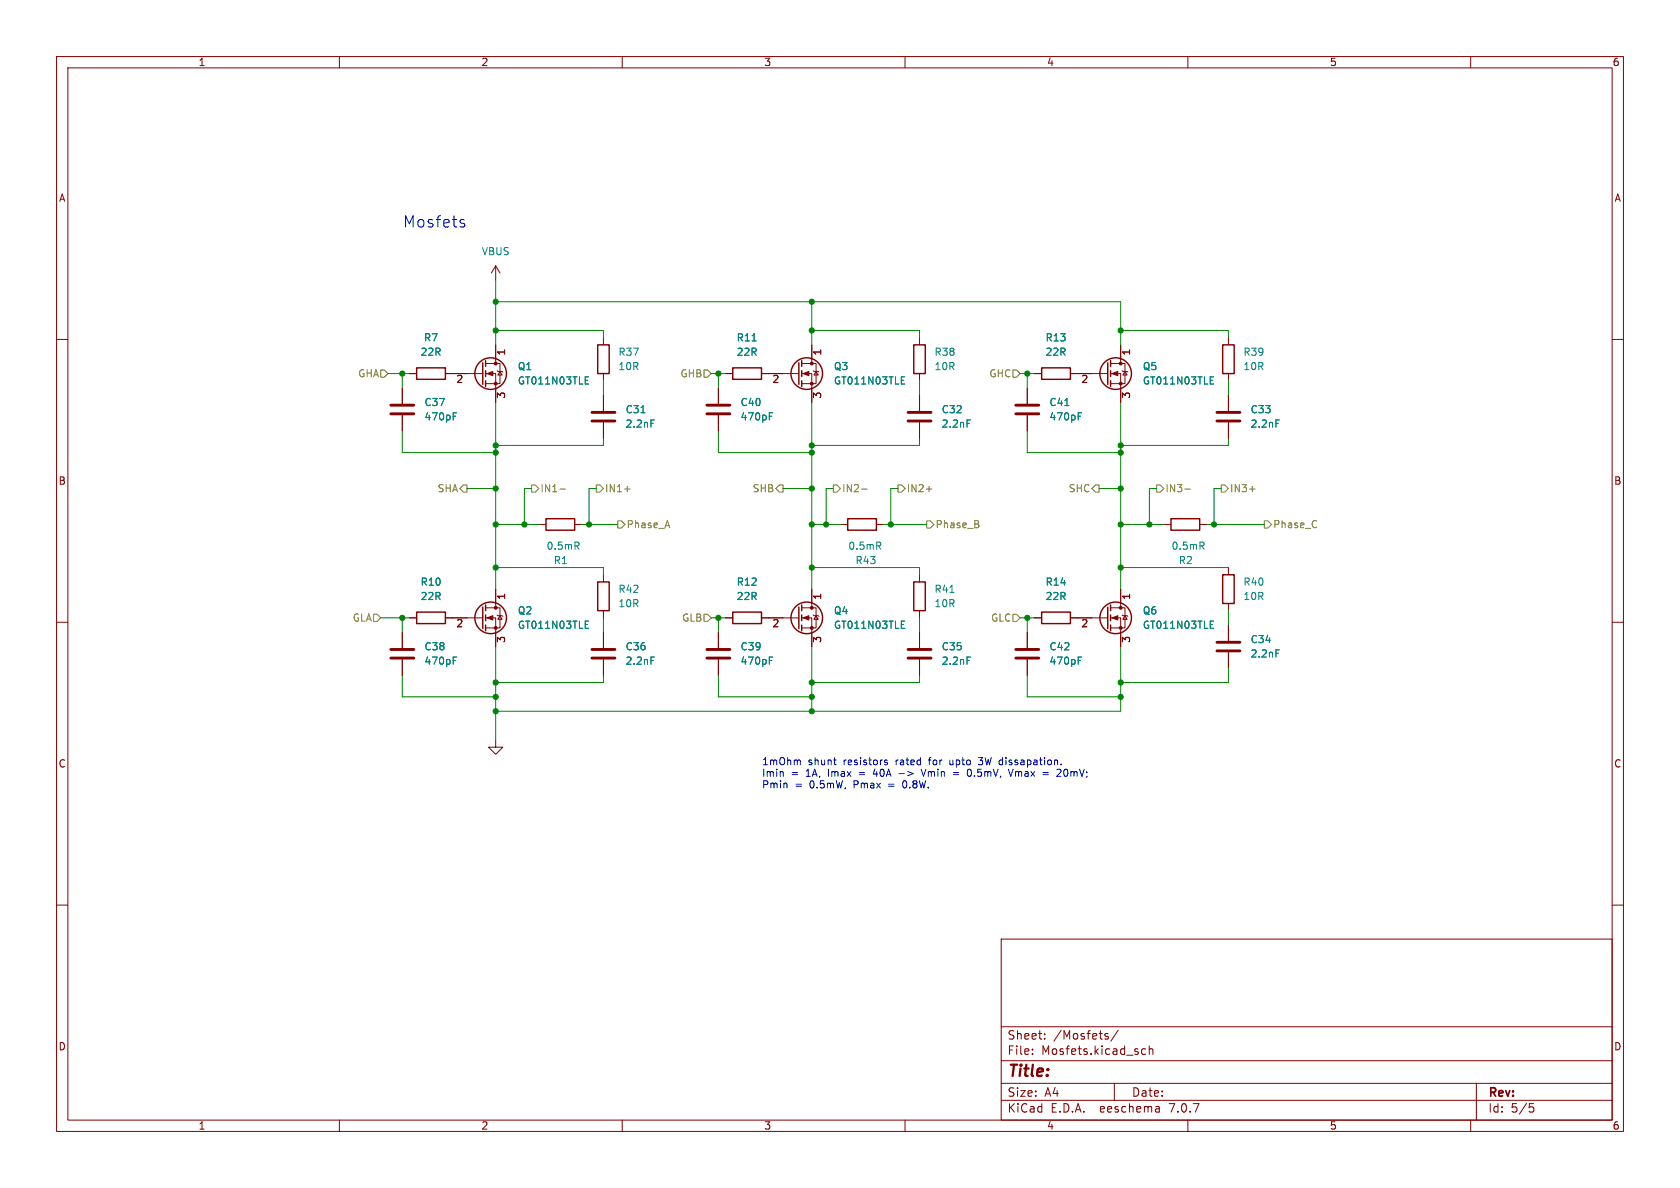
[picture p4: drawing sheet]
<svg xmlns="http://www.w3.org/2000/svg" width="297mm" height="210mm" viewBox="0 0 297 210" stroke-linecap="round" stroke-linejoin="round" font-family="sans-serif">
<g fill="none" stroke="#840000" stroke-width=".18">
<path d="M10 10h277v190h-277zM12 12h273v186h-273zM60 10v2M110 10v2M160 10v2M210 10v2M260 10v2M10 60h2M87.6 47v2.5M87.6 47l-.7 1.3M87.6 47l.8 1.3M106.7 59.7v1.3"/>
<path d="M162.6 59.7v1.3M217.2 59.7v1.3M285 60h2M71.1 68.6v2.8M71.1 73.4v2.8M72.4 66h1.3M78.7 66h6.6M85.9 66h1.7v5.1M85.9 64.3h2.5v3.5h-2.5M87.6 61v3.3M87.9 65.5l.1 .2h.8l.1 .1M88.4 65.7l.4 .6h-.8z"/>
<path d="M106.7 66v1.3M106.7 69.9v2.7M106.7 74.7v2.8M127 68.6v2.8M127 73.4v2.8M128.3 66h1.2M134.6 66h6.6M141.7 66h1.8v5.1M141.7 64.3h2.6v3.5h-2.6M143.5 61v3.3M143.8 65.5l.1 .2h.8l.1 .1M144.3 65.7l.4 .6h-.8z"/>
<path d="M162.6 66v1.3M162.6 69.9v2.7M162.6 74.7v2.8M181.6 68.6v2.8M181.6 73.4v2.8M182.9 66h1.2M189.2 66h6.6M196.3 66h1.8v5.1M196.3 64.3h2.6v3.5h-2.6M198.1 61v3.3M198.4 65.5l.1 .2h.8l.1 .1M198.9 65.7l.4 .6h-.8z"/>
<path d="M217.2 66v1.3M217.2 69.9v2.7M217.2 74.7v2.8M95.2 92.7h1.3M101.6 92.7h1.3M148.6 92.7h1.3M154.9 92.7h1.3M205.7 92.7h1.3M212.1 92.7h1.3M10 110h2M71.1 111.8v2.8M71.1 116.6v2.8"/>
<path d="M72.4 109.2h1.3M78.7 109.2h6.6M85.9 109.2h1.7v5.1M85.9 107.4h2.5v3.6h-2.5M87.6 104.1v3.3M87.9 108.7l.1 .1h.8l.1 .2M88.4 108.8l.4 .7h-.8zM106.7 101.6v1.3M106.7 108v1.2M106.7 111.8v2.8M106.7 116.6v2.8M127 111.8v2.8"/>
<path d="M127 116.6v2.8M128.3 109.2h1.2M134.6 109.2h6.6M141.7 109.2h1.8v5.1M141.7 107.4h2.6v3.6h-2.6M143.5 104.1v3.3M143.8 108.7l.1 .1h.8l.1 .2M144.3 108.8l.4 .7h-.8zM162.6 101.6v1.3M162.6 108v1.2M162.6 111.8v2.8M162.6 116.6v2.8"/>
<path d="M181.6 111.8v2.8M181.6 116.6v2.8M182.9 109.2h1.2M189.2 109.2h6.6M196.3 109.2h1.8v5.1M196.3 107.4h2.6v3.6h-2.6M198.1 104.1v3.3M198.4 108.7l.1 .1h.8l.1 .2M198.9 108.8l.4 .7h-.8zM217.2 100.3v1.3M217.2 106.7v1.3M217.2 110.5v2.8"/>
<path d="M217.2 115.3v2.8M285 110h2M87.6 130.8v1.3h1.3l-1.3 1.3-1.2-1.3h1.2M10 160h2M285 160h2M177 166h108v32h-108zM60 198v2M110 198v2M160 198v2M177 194.5h108M177 191.5h108M177 187.5h108"/>
<path d="M177 181.5h108M182.5 186.3v.1M182.5 185.5v.1M184.7 183.6v.1M184.7 182.8v.1M195.4 183.1l.3 .1 .3 .2-.1 .2-.4 .1M195.4 182.8h.5M197 191.5v3M197.7 182.1l-1.3 2M201.8 186.1l.3 .3 .4-.1M202.5 185.5l-.4-.1-.3 .3M203.2 185.5l.2-.1 .3 .1 .1 .9"/>
<path d="M203.2 184.9v1.5M204.9 195.7l.1 .9M205 196.5l-.2 .1M205 196h-.2M210 198v2M260 198v2M261 191.5v6.5M270.4 195.1h.7M270.5 195.7h.4l.3 .3-.2 .5-.5 .1"/>
</g>
<g fill="none" stroke="#840000" stroke-width=".51">
<path d="M69.1 73.2h4.1M69.1 71.6h4.1M104.6 74.4h4.1M104.6 72.9h4.1M125 73.2h4M125 71.6h4M160.5 74.4h4.1M160.5 72.9h4.1M179.6 73.2h4M179.6 71.6h4M215.1 74.4h4.1M215.1 72.9h4.1"/>
<path d="M69.1 116.3h4.1M69.1 114.8h4.1M104.6 116.3h4.1M104.6 114.8h4.1M125 116.3h4M125 114.8h4M160.5 116.3h4.1M160.5 114.8h4.1M179.6 116.3h4M179.6 114.8h4M215.1 115.1h4.1M215.1 113.5h4.1"/>
</g>
<g fill="none" stroke="#008484" stroke-width=".18">
<path d="M80.1 73.6h.4M80.1 73h.6M103.5 67.2h.4M103.5 67.9h.6M103.5 66.6h.6M113.3 73h.7M115.1 74.2h.6M133 60.3h.7M136 73.6h.4M136 73h.6M159.3 67.2h.5M159.3 67.9h.6"/>
<path d="M159.3 66.6h.6M171 74.2h.6M188.3 71.7h.7M190.6 73.6h.4M190.6 73h.6M214 67.2h.4M214 67.9h.6M214 66.6h.6M225.6 74.2h.6M102 96.5l.4 .6M102.3 95.9l.1 .2-.1 .3M155.3 96.5l.4 .6"/>
<path d="M155.6 95.9l.1 .2-.1 .3M212.4 96.5l.5 .6M212.7 95.9l.2 .2-.2 .3M80.1 116.1h.6M80.1 116.8h.4M103.5 110.4h.4M103.5 111.1h.6M103.5 109.8h.6M115.1 116.1h.6M136 116.1h.6M136 116.8h.4M159.3 110.4h.5"/>
<path d="M159.3 111.1h.6M159.3 109.8h.6M167.9 104.7h.8M171 116.1h.6M190.6 116.1h.6M190.6 116.8h.4M214 110.4h.4M214 111.1h.6M214 109.8h.6M225.6 114.9h.6"/>
</g>
<g fill="none" stroke="#840000" stroke-width=".25">
<path d="M73.7 65h5v2.1h-5zM85.3 64.1v3.8M85.9 63.8v1M85.9 65.5v1M85.9 67.3v1M105.7 61h2v5h-2zM129.5 65h5.1v2.1h-5.1zM141.2 64.1v3.8M141.7 63.8v1M141.7 65.5v1M141.7 67.3v1M161.5 61h2.1v5h-2.1z"/>
<path d="M184.1 65h5.1v2.1h-5.1zM195.8 64.1v3.8M196.3 63.8v1M196.3 65.5v1M196.3 67.3v1M216.2 61h2v5h-2zM96.5 91.7h5.1v2h-5.1zM149.9 91.7h5v2h-5zM207 91.7h5.1v2h-5.1zM73.7 108.2h5v2h-5zM85.3 107.3v3.8M85.9 106.9v1.1"/>
<path d="M85.9 108.7v1M85.9 110.5v1M105.7 102.9h2v5.1h-2zM129.5 108.2h5.1v2h-5.1zM141.2 107.3v3.8M141.7 106.9v1.1M141.7 108.7v1M141.7 110.5v1M161.5 102.9h2.1v5.1h-2.1zM184.1 108.2h5.1v2h-5.1zM195.8 107.3v3.8M196.3 106.9v1.1"/>
<path d="M196.3 108.7v1M196.3 110.5v1M216.2 101.6h2v5.1h-2z"/>
<circle cx="86.7" cy="66" r="2.79"/>
<circle cx="142.6" cy="66" r="2.79"/>
<circle cx="197.2" cy="66" r="2.79"/>
<circle cx="86.7" cy="109.2" r="2.79"/>
<circle cx="142.6" cy="109.2" r="2.79"/>
<circle cx="197.2" cy="109.2" r="2.79"/>
</g>
<g fill="#840000" stroke="#840000" stroke-width=".18">
<path d="M142 109.2l1-.4v.8z"/>
<path d="M86.1 66l1-.3v.7z"/>
<path d="M142 66l1-.3v.7z"/>
<path d="M86.1 109.2l1-.4v.8z"/>
<path d="M196.6 66l1-.3v.7z"/>
<path d="M196.6 109.2l1-.4v.8z"/>
<circle cx="143.5" cy="111" r=".25"/>
<circle cx="143.5" cy="107.4" r=".25"/>
<circle cx="87.6" cy="67.8" r=".25"/>
<circle cx="87.6" cy="64.3" r=".25"/>
<circle cx="143.5" cy="67.8" r=".25"/>
<circle cx="143.5" cy="64.3" r=".25"/>
<circle cx="87.6" cy="111" r=".25"/>
<circle cx="87.6" cy="107.4" r=".25"/>
<circle cx="198.1" cy="67.8" r=".25"/>
<circle cx="198.1" cy="64.3" r=".25"/>
<circle cx="198.1" cy="111" r=".25"/>
<circle cx="198.1" cy="107.4" r=".25"/>
</g>
<g fill="none" stroke="#848400" stroke-width=".18">
<path d="M67.3 65.4h.6l.7 .6-.7 .7h-.6zM124.5 65.4h.6l.6 .6-.6 .7h-.6zM179.1 65.4h.6l.6 .6-.6 .7h-.6zM81.9 85.7h.6v1.3h-.6l-.6-.6zM94 85.7h.6l.6 .7-.6 .6h-.6zM99 86.5h1M105.4 85.7h.6l.7 .7-.7 .6h-.6zM109.2 92.1h.7l.6 .6-.6 .6h-.7zM110.4 86.5h1M137.2 86.4l.6-.7h.6v1.3h-.6zM147.3 85.7h.7l.6 .7-.6 .6h-.7zM152.3 86.5h1"/>
<path d="M158.7 85.7h.7l.6 .7-.6 .6h-.7zM163.8 86.5h.9M163.8 92.1h.7l.6 .6-.6 .6h-.7zM173 92.7v.5M193.7 85.7h.6v1.3h-.6l-.7-.6zM204.5 85.7h.6l.6 .7-.6 .6h-.6zM209.5 86.5h.9M215.9 85.7h.6l.7 .7-.7 .6h-.6zM220.9 86.5h1M223.5 92.1h.7l.6 .6-.6 .6h-.7zM66 108.6h.7l.6 .6-.6 .7h-.7zM124.5 108.6h.6l.6 .6-.6 .7h-.6z"/>
<path d="M179.1 108.6h.6l.6 .6-.6 .7h-.6z"/>
</g>
<g fill="none" stroke="#0000c2" stroke-width=".18">
<path d="M81.6 39.5l.5 .1 .1 .3-.3 .2h-.4M81.6 38.8l.5 .1M138.4 136.5l.1 .7M141.3 134.4l.2 .1v.7M147.4 134.4h.4M147.7 135.2h.1M154.7 135.9l-.3 .9h.8M156.4 134.4h.5M156.4 134.7l.5 .1v.2l-.2 .2-.3-.1M158.9 136.8h1M159.8 138.1l-.2 .4 .2 .7M162.8 136l.5 1.2 .4-1.2"/>
<path d="M167.9 134.4v.6l.2 .2M168.5 136.6h1M168.5 136.9h1M171.7 136.2v.8l-.4 .2M172.9 135.1l.6 .1M172.9 133.9h.8l-.4 .5h.2M178.3 136l.4 1.2 .4-1.2M184.4 136.6h.9M184.4 136.9h.9M187.6 135.1v.1M188.5 136a.68 .68 0 0 0-.5 .6 .68 .68 0 0 0 .5 .6"/>
</g>
<g fill="none" stroke="#008400" stroke-width=".18">
<path d="M87.6 53.3h110.5v7.7M87.6 49.5v11.5M87.6 58.4h19.1v1.3M143.5 53.3v7.7M143.5 58.4h19.1v1.3M198.1 58.4h19.1v1.3M68.6 66h3.8M71.1 76.2v3.8h16.5M71.1 66v2.6M87.6 71.1v33M106.7 67.3v2.6M106.7 77.5v1.2h-19.1"/>
<path d="M125.7 66h2.6M127 66v2.6M127 76.2v3.8h16.5M143.5 71.1v33M162.6 67.3v2.6M162.6 77.5v1.2h-19.1M180.3 66h2.6M181.6 76.2v3.8h16.5M181.6 66v2.6M198.1 71.1v33M217.2 77.5v1.2h-19.1M217.2 67.3v2.6"/>
<path d="M82.5 86.4h5.1M87.6 92.7h7.6M94 86.4h-1.3v6.3M102.9 92.7h6.3M105.4 86.4h-1.3v6.3M138.4 86.4h5.1M143.5 92.7h5.1M147.3 86.4h-1.3v6.3M156.2 92.7h7.6M158.7 86.4h-1.2v6.3M194.3 86.4h3.8M198.1 92.7h7.6"/>
<path d="M204.5 86.4h-1.3v6.3M213.4 92.7h10.1M215.9 86.4h-1.3v6.3M67.3 109.2h5.1M71.1 109.2v2.6M71.1 119.4v3.8h16.5M87.6 114.3v16.5M87.6 100.3h19.1v1.3M106.7 109.2v2.6M106.7 119.4v1.3h-19.1M125.7 109.2h2.6M127 109.2v2.6"/>
<path d="M127 119.4v3.8h16.5M143.5 114.3v11.4M143.5 100.3h19.1v1.3M162.6 109.2v2.6M162.6 119.4v1.3h-19.1M180.3 109.2h2.6M181.6 119.4v3.8h16.5M181.6 109.2v2.6M198.1 114.3v11.4h-110.5M198.1 100.3h19.1M217.2 108v2.5M217.2 118.1v2.6h-19.1"/>
</g>
<g fill="#008400" stroke="#008400" stroke-width=".18">
<circle cx="143.5" cy="86.4" r=".46"/>
<circle cx="143.5" cy="92.7" r=".46"/>
<circle cx="143.5" cy="100.3" r=".46"/>
<circle cx="143.5" cy="120.7" r=".46"/>
<circle cx="143.5" cy="125.7" r=".46"/>
<circle cx="143.5" cy="123.2" r=".46"/>
<circle cx="87.6" cy="100.3" r=".46"/>
<circle cx="87.6" cy="120.7" r=".46"/>
<circle cx="87.6" cy="125.7" r=".46"/>
<circle cx="87.6" cy="123.2" r=".46"/>
<circle cx="127" cy="109.2" r=".46"/>
<circle cx="198.1" cy="123.2" r=".46"/>
<circle cx="143.5" cy="58.4" r=".46"/>
<circle cx="143.5" cy="53.3" r=".46"/>
<circle cx="143.5" cy="78.7" r=".46"/>
<circle cx="143.5" cy="80" r=".46"/>
<circle cx="127" cy="66" r=".46"/>
<circle cx="104.1" cy="92.7" r=".46"/>
<circle cx="92.7" cy="92.7" r=".46"/>
<circle cx="87.6" cy="92.7" r=".46"/>
<circle cx="71.1" cy="109.2" r=".46"/>
<circle cx="87.6" cy="86.4" r=".46"/>
<circle cx="198.1" cy="92.7" r=".46"/>
<circle cx="203.2" cy="92.7" r=".46"/>
<circle cx="198.1" cy="120.7" r=".46"/>
<circle cx="198.1" cy="100.3" r=".46"/>
<circle cx="198.1" cy="78.7" r=".46"/>
<circle cx="198.1" cy="86.4" r=".46"/>
<circle cx="198.1" cy="80" r=".46"/>
<circle cx="214.6" cy="92.7" r=".46"/>
<circle cx="157.5" cy="92.7" r=".46"/>
<circle cx="181.6" cy="109.2" r=".46"/>
<circle cx="146" cy="92.7" r=".46"/>
<circle cx="198.1" cy="58.4" r=".46"/>
<circle cx="181.6" cy="66" r=".46"/>
<circle cx="87.6" cy="53.3" r=".46"/>
<circle cx="87.6" cy="58.4" r=".46"/>
<circle cx="87.6" cy="78.7" r=".46"/>
<circle cx="71.1" cy="66" r=".46"/>
<circle cx="87.6" cy="80" r=".46"/>
</g>
<text font-size="2.8" fill="#0000c2" x="71.1" y="40.4">Mosfets</text>
<text font-size="2.8" fill="#840000" x="178" y="190.9">Title:</text>
<g font-size="2.1" fill="#840000">
<text x="178" y="184">Sheet:</text>
<text x="186.2" y="184">/Mosfets/</text>
<text x="178" y="186.7">File:</text>
<text x="184.1" y="186.7">Mosfets.kicad_sch</text>
<text x="178" y="196.9">KiCad</text>
<text x="178" y="194.1">Size:</text>
<text x="184.7" y="194.1">A4</text>
<text x="185.7" y="196.9">E.D.A.</text>
<text x="194.6" y="196.9">eeschema</text>
<text x="200" y="194.1">Date:</text>
<text x="207" y="196.9">7.0.7</text>
<text x="263" y="194.3">Rev:</text>
<text x="263" y="196.9">Id:</text>
<text x="267.1" y="196.9">5/5</text>
</g>
<g font-size="1.8" fill="#840000">
<text x="35" y="11.9">1</text>
<text x="85" y="11.9">2</text>
<text x="135" y="11.9">3</text>
<text x="185" y="11.9">4</text>
<text x="235" y="11.9">5</text>
<text x="285" y="11.9">6</text>
<text x="10.3" y="35.9">A</text>
<text x="285.3" y="35.9">A</text>
<text x="89.6" y="62.9" transform="rotate(-90 89.6 62.9)">1</text>
<text x="145.5" y="62.9" transform="rotate(-90 145.5 62.9)">1</text>
<text x="200.1" y="62.9" transform="rotate(-90 200.1 62.9)">1</text>
<text x="80.6" y="68">2</text>
<text x="89.6" y="70.6" transform="rotate(-90 89.6 70.6)">3</text>
<text x="136.5" y="68">2</text>
<text x="145.5" y="70.6" transform="rotate(-90 145.5 70.6)">3</text>
<text x="191.1" y="68">2</text>
<text x="200.1" y="70.6" transform="rotate(-90 200.1 70.6)">3</text>
<text x="10.3" y="85.9">B</text>
<text x="285.3" y="85.9">B</text>
<text x="89.6" y="106.1" transform="rotate(-90 89.6 106.1)">1</text>
<text x="145.5" y="106.1" transform="rotate(-90 145.5 106.1)">1</text>
<text x="200.1" y="106.1" transform="rotate(-90 200.1 106.1)">1</text>
<text x="80.6" y="111.2">2</text>
<text x="89.6" y="113.7" transform="rotate(-90 89.6 113.7)">3</text>
<text x="136.5" y="111.2">2</text>
<text x="145.5" y="113.7" transform="rotate(-90 145.5 113.7)">3</text>
<text x="191.1" y="111.2">2</text>
<text x="200.1" y="113.7" transform="rotate(-90 200.1 113.7)">3</text>
<text x="10.3" y="135.9">C</text>
<text x="285.3" y="135.9">C</text>
<text x="10.3" y="185.9">D</text>
<text x="285.3" y="185.9">D</text>
<text x="35" y="199.9">1</text>
<text x="85" y="199.9">2</text>
<text x="135" y="199.9">3</text>
<text x="185" y="199.9">4</text>
<text x="235" y="199.9">5</text>
<text x="285" y="199.9">6</text>
</g>
<g font-size="1.8" fill="#008484">
<text x="85.1" y="45.3">VBUS</text>
<text x="74.3" y="63.1">22R</text>
<text x="74.9" y="60.6">R7</text>
<text x="91.4" y="65.6">Q1</text>
<text x="109.2" y="63.1">R37</text>
<text x="109.2" y="65.6">10R</text>
<text x="130.1" y="60.6">R11</text>
<text x="130.1" y="63.1">22R</text>
<text x="147.3" y="65.6">Q3</text>
<text x="165.1" y="63.1">R38</text>
<text x="165.1" y="65.6">10R</text>
<text x="184.7" y="60.6">R13</text>
<text x="184.7" y="63.1">22R</text>
<text x="201.9" y="65.6">Q5</text>
<text x="219.7" y="63.1">R39</text>
<text x="219.7" y="65.6">10R</text>
<text x="74.9" y="72">C37</text>
<text x="91.4" y="68.2">GT011N03TLE</text>
<text x="130.8" y="72">C40</text>
<text x="147.3" y="68.2">GT011N03TLE</text>
<text x="185.4" y="72">C41</text>
<text x="201.9" y="68.2">GT011N03TLE</text>
<text x="74.9" y="74.5">470pF</text>
<text x="110.5" y="73.3">C31</text>
<text x="110.5" y="75.8">2.2nF</text>
<text x="130.8" y="74.5">470pF</text>
<text x="166.4" y="73.3">C32</text>
<text x="166.4" y="75.8">2.2nF</text>
<text x="185.4" y="74.5">470pF</text>
<text x="221" y="73.3">C33</text>
<text x="221" y="75.8">2.2nF</text>
<text x="96.5" y="97.4">0.5mR</text>
<text x="97.8" y="99.9">R1</text>
<text x="149.9" y="97.4">0.5mR</text>
<text x="151.1" y="99.9">R43</text>
<text x="207" y="97.4">0.5mR</text>
<text x="208.3" y="99.9">R2</text>
<text x="74.3" y="103.7">R10</text>
<text x="74.3" y="106.3">22R</text>
<text x="109.2" y="105">R42</text>
<text x="109.2" y="107.5">10R</text>
<text x="130.1" y="103.7">R12</text>
<text x="130.1" y="106.3">22R</text>
<text x="165.1" y="105">R41</text>
<text x="165.1" y="107.5">10R</text>
<text x="184.7" y="103.7">R14</text>
<text x="184.7" y="106.3">22R</text>
<text x="219.7" y="103.7">R40</text>
<text x="219.7" y="106.3">10R</text>
<text x="91.4" y="111.4">GT011N03TLE</text>
<text x="91.4" y="108.8">Q2</text>
<text x="147.3" y="111.4">GT011N03TLE</text>
<text x="147.3" y="108.8">Q4</text>
<text x="201.9" y="111.4">GT011N03TLE</text>
<text x="201.9" y="108.8">Q6</text>
<text x="221" y="113.9">C34</text>
<text x="74.9" y="117.7">470pF</text>
<text x="74.9" y="115.2">C38</text>
<text x="110.5" y="115.2">C36</text>
<text x="110.5" y="117.7">2.2nF</text>
<text x="130.8" y="117.7">470pF</text>
<text x="130.8" y="115.2">C39</text>
<text x="166.4" y="115.2">C35</text>
<text x="166.4" y="117.7">2.2nF</text>
<text x="185.4" y="117.7">470pF</text>
<text x="185.4" y="115.2">C42</text>
<text x="221" y="116.4">2.2nF</text>
</g>
<g font-size="1.8" fill="#848400">
<text x="63.2" y="66.9">GHA</text>
<text x="120.2" y="66.9">GHB</text>
<text x="174.8" y="66.9">GHC</text>
<text x="77.3" y="87.2">SHA</text>
<text x="95.4" y="87.2">IN1-</text>
<text x="106.9" y="87.2">IN1+</text>
<text x="133" y="87.2">SHB</text>
<text x="148.8" y="87.2">IN2-</text>
<text x="160.2" y="87.2">IN2+</text>
<text x="188.8" y="87.2">SHC</text>
<text x="205.9" y="87.2">IN3-</text>
<text x="217.4" y="87.2">IN3+</text>
<text x="110.7" y="93.6">Phase_A</text>
<text x="165.3" y="93.6">Phase_B</text>
<text x="225" y="93.6">Phase_C</text>
<text x="62.3" y="110.1">GLA</text>
<text x="120.5" y="110.1">GLB</text>
<text x="175.1" y="110.1">GLC</text>
</g>
<g font-size="1.8" fill="#0000c2">
<text x="134.6" y="135.4">1mOhm</text>
<text x="134.6" y="137.4">Imin</text>
<text x="139.8" y="137.4">=</text>
<text x="142.6" y="137.4">1A,</text>
<text x="142.9" y="135.4">shunt</text>
<text x="146.7" y="137.4">Imax</text>
<text x="149.2" y="135.4">resistors</text>
<text x="152.3" y="137.4">=</text>
<text x="155" y="137.4">40A</text>
<text x="158.6" y="135.4">rated</text>
<text x="159.7" y="137.4">-&gt;</text>
<text x="164" y="137.4">Vmin</text>
<text x="164.7" y="135.4">for</text>
<text x="168.5" y="135.4">upto</text>
<text x="169.7" y="137.4">=</text>
<text x="172.5" y="137.4">0.5mV,</text>
<text x="173.9" y="135.4">3W dissapation.</text>
<text x="180.1" y="137.4">Vmax</text>
<text x="186.2" y="137.4">=</text>
<text x="188.9" y="137.4">20mV;</text>
<text x="134.6" y="139.5">Pmin</text>
<text x="140.5" y="139.5">=</text>
<text x="143.3" y="139.5">0.5mW,</text>
<text x="151.2" y="139.5">Pmax</text>
<text x="157.5" y="139.5">=</text>
<text x="160.2" y="139.5">0.8W.</text>
</g>
</svg>
